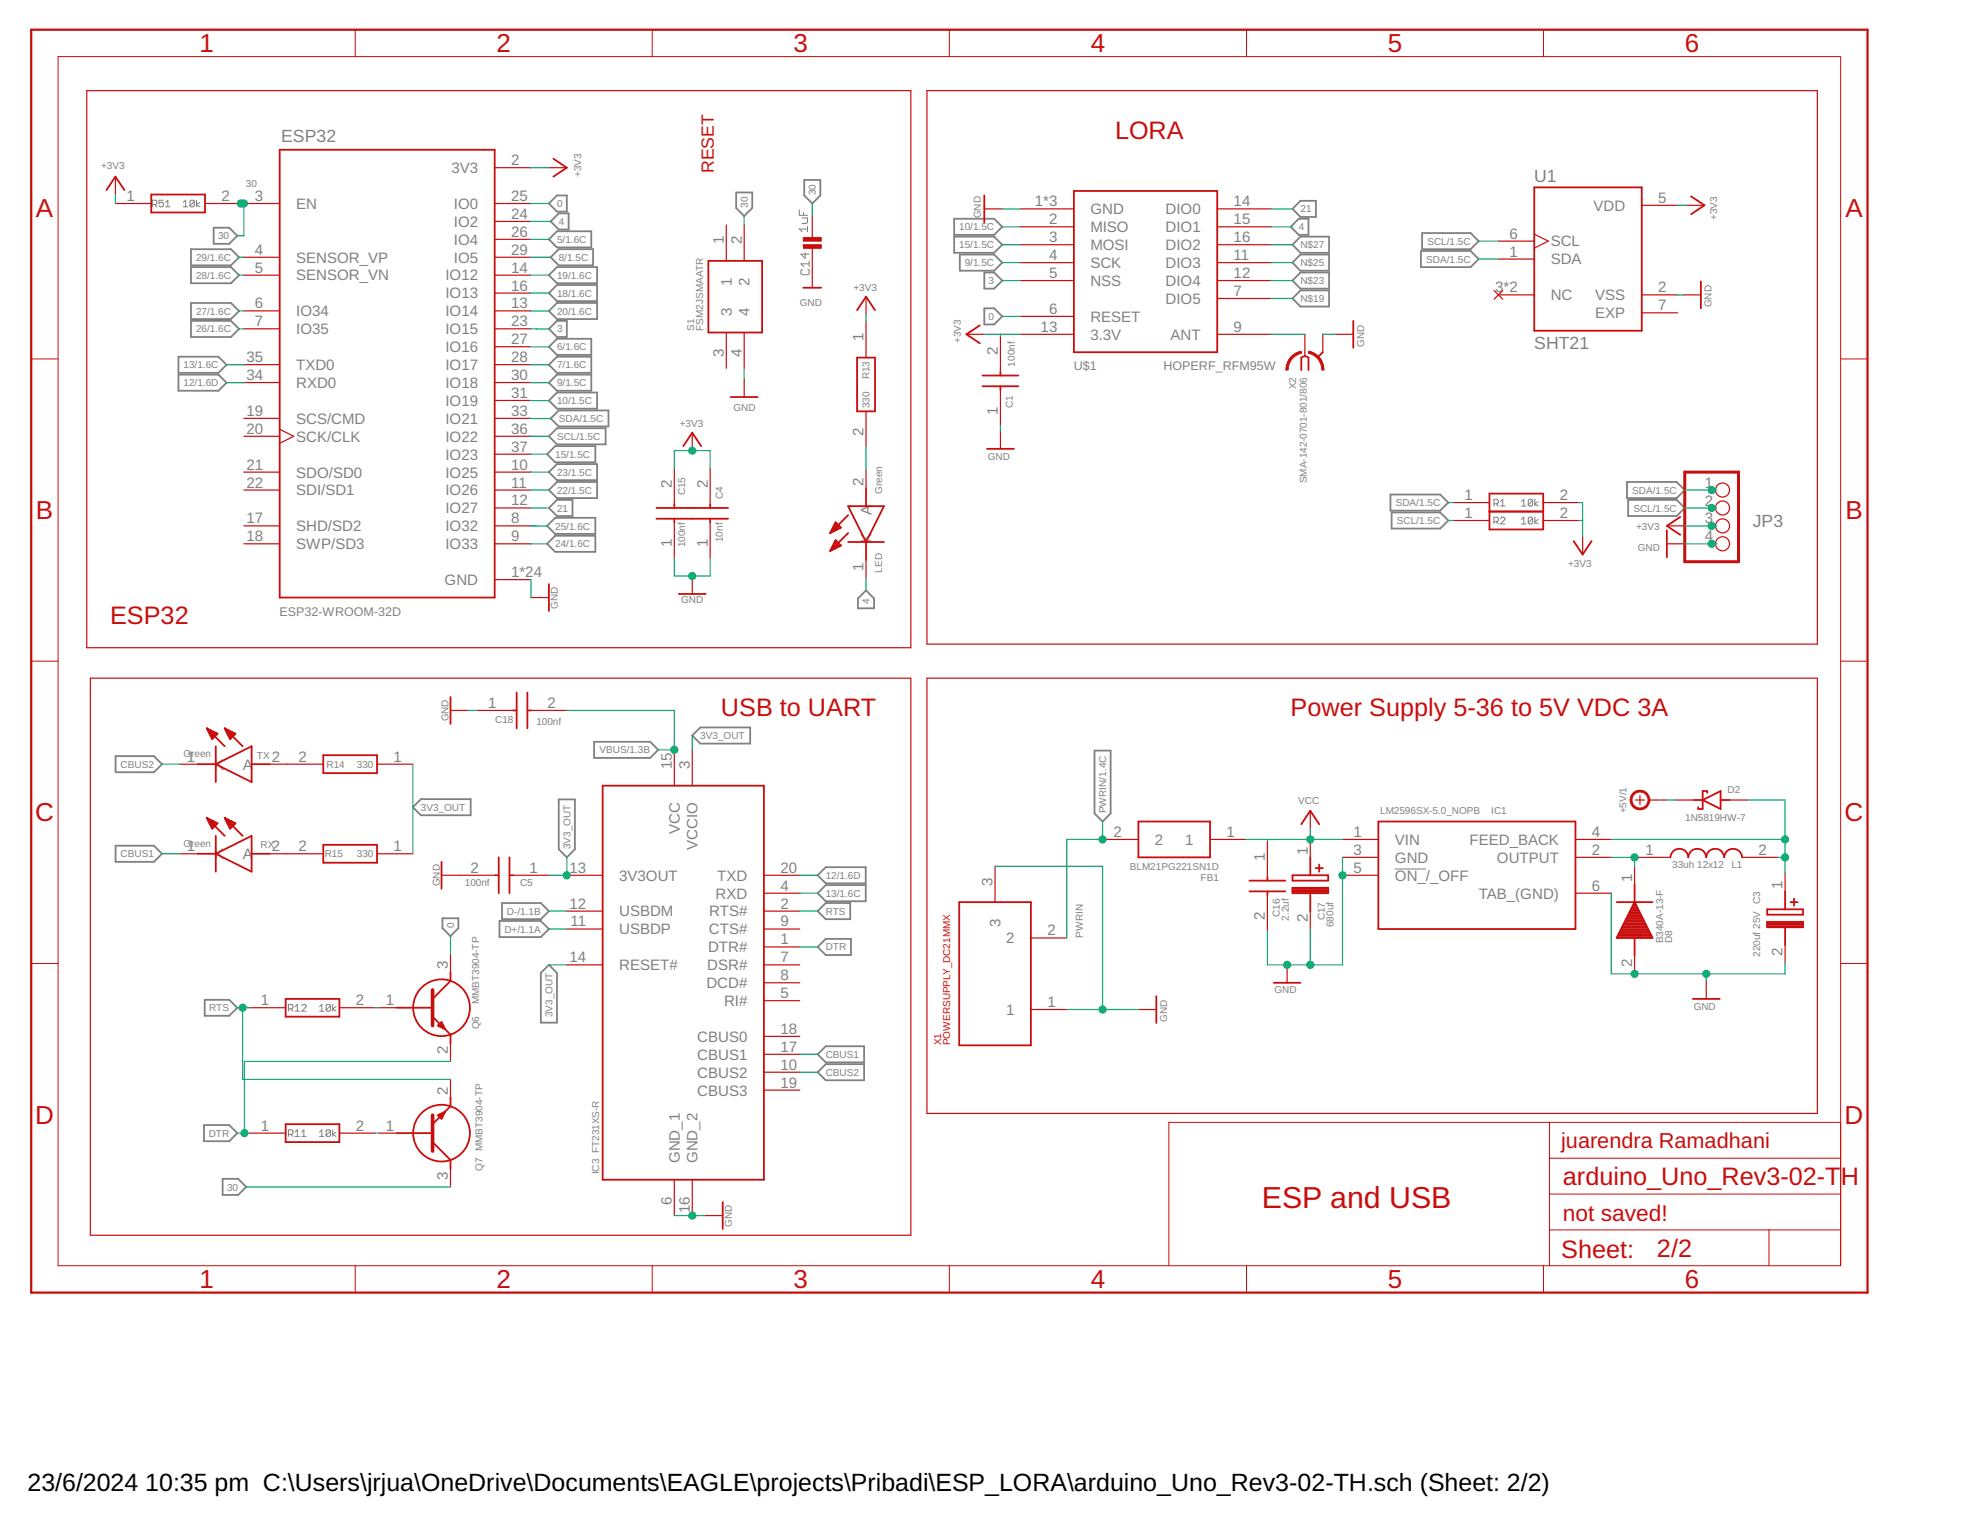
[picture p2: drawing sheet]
<svg xmlns="http://www.w3.org/2000/svg" width="279mm" height="216mm" viewBox="0 0 279 216" stroke-linecap="round" stroke-linejoin="round" font-family="sans-serif">
<g fill="none" stroke="#808080" stroke-width=".14">
<path d="M21.6 29h.5l.1-.1v-.4l-.1-.1h-.5v.9M21.9 29l.3 .3M23.2 28.4h-.7v.5l.3-.2h.2l.2 .2v.3l-.2 .1h-.3l-.2-.1M23.5 29.3h.6M23.5 28.7l.3-.3v.9M26 28.7l.3-.3v.9M26 29.3h.6M27.6 28.5v.7l-.2 .1h-.3l-.2-.1M27.6 28.5l-.2-.1h-.3l-.2 .1v.7M27.6 28.5l-.7 .7M27.9 28.4v.9M28.3 28.7l-.4 .3 .4 .3"/>
<path d="M113.3 29.7v.8h1.2M113.7 30.9h.8v.6l-.2 .2h-.6M113.7 38.2l-.2 .2v.4l.2 .1h.8l.2-.1v-.4l-.2-.2M113.9 30.1v.4M114.1 35.8v.8l-.6-.6h1.2M114.5 32.5h-1.2l.4 .4M114.5 32.1v.8M114.7 37v.8M114.7 37.4h-1.2l.4 .4M211.8 71.4h.4l.2-.2v-.2l-.2-.2h-.4v.9M211.8 74h.4l.2-.2v-.3l-.2-.2h-.4v1M212.1 71.4l.3 .3"/>
<path d="M212.1 74l.3 .3M212.7 71.7h.6M212.7 73.5l.2-.2h.3l.1 .2v.1l-.6 .7h.6M212.7 71.1l.3-.3v.9M215.7 71.1l.3-.3v.9M215.7 73.6l.3-.3v1M215.7 71.7h.6M215.7 74.3h.6M217.3 71v.6l-.2 .1h-.3l-.2-.1M217.3 71l-.2-.2h-.3l-.2 .2v.6M217.3 73.5l-.2-.2h-.3l-.2 .2v.6M217.3 73.5v.6l-.2 .2h-.3l-.2-.2"/>
<path d="M217.3 71l-.7 .6M217.3 73.5l-.7 .6M217.6 70.8v.9M217.6 73.3v1M218 71.1l-.4 .3 .4 .3M218 73.6l-.4 .4 .4 .3M40.9 143h.5l.1-.1v-.3l-.1-.2h-.5v.9M41.2 143l.3 .3M41.8 143.3h.7M41.8 142.7l.3-.3v.9M42.8 142.6l.1-.2h.3l.2 .2v.1l-.6 .6h.6M45.3 142.7l.3-.3v.9"/>
<path d="M45.3 143.3h.6M46.9 142.6l-.2-.2h-.3l-.2 .2v.6M46.9 142.6v.6l-.2 .1h-.3l-.2-.1M46.9 142.6l-.7 .6M47.2 142.4v.9M47.6 142.7l-.4 .3 .4 .3M40.9 160.8h.5l.1-.2v-.3l-.1-.1h-.5v.9M41.2 160.8l.3 .3M41.8 161.1h.7M41.8 160.5l.3-.3v.9M42.8 161.1h.6M42.8 160.5l.3-.3v.9"/>
<path d="M45.3 160.5l.3-.3v.9M45.3 161.1h.6M46.9 160.3v.7l-.2 .1h-.3l-.2-.1M46.9 160.3l-.2-.1h-.3l-.2 .1v.7M46.9 160.3l-.7 .7M47.2 160.2v.9M47.6 160.5l-.4 .3 .4 .3"/>
</g>
<path d="M197.7 123.2h4.4" fill="none" stroke="#808080" stroke-width=".15"/>
<g fill="none" stroke="#808080" stroke-width=".25">
<path d="M27.1 35.3h5.6l1.2 1.2-1.2 1.1h-5.6zM27.1 37.9h5.6l1.2 1.1-1.2 1.2h-5.6zM30.3 32.3h2.2l1.1 1.1-1.1 1.2h-2.2zM78.1 36.5l1.1-1.2h4.9v2.3h-4.9zM78.1 31.4l1.1-1.2h1.4v2.3h-1.4zM79 27.7h1.3v2.3h-1.3l-1.2-1.1zM79 32.8h4.8v2.3h-4.8l-1.2-1.2zM79 37.9h5.6v2.3h-5.6l-1.2-1.2zM104.4 27.3h2.2v2.2l-1.1 1.1-1.1-1.1zM114 25.5h2.3v2.2l-1.2 1.2-1.1-1.2zM135.3 33.5h5.6l1.2 1.2-1.2 1.1h-5.6zM135.3 31h5.6l1.2 1.2-1.2 1.1h-5.6z"/>
<path d="M136.1 36.1h4.8l1.2 1.1-1.2 1.2h-4.8zM139.5 38.6h1.4l1.2 1.2-1.2 1.1h-1.4zM183 32.2l1.1-1.2h1.4v2.3h-1.4zM184.3 28.5h2.2v2.3h-2.2l-1.1-1.2zM184.3 33.5h4.1v2.3h-4.1l-1.1-1.1zM184.3 36.1h4.1v2.3h-4.1l-1.1-1.2zM184.3 38.6h4.1v2.3h-4.1l-1.1-1.1zM201.4 35.6h7.1l1.1 1.1-1.1 1.2h-7.1zM201.6 33h6.9l1.1 1.2-1.1 1.1h-6.9zM25.3 53.1h5.7l1.1 1.2-1.1 1.1h-5.7zM25.3 50.6h5.7l1.1 1.1-1.1 1.2h-5.7zM27.1 42.9h5.6l1.2 1.2-1.2 1.1h-5.6z"/>
<path d="M27.1 45.5h5.6l1.2 1.1-1.2 1.2h-5.6zM77.8 51.7l1.2-1.1h4.8v2.3h-4.8zM77.8 54.3l1.2-1.2h4.8v2.3h-4.8zM77.8 56.8l1.2-1.2h5.6v2.3h-5.6zM78.1 59.3l1.1-1.1h7.1v2.3h-7.1zM79 45.5h1.3v2.3h-1.3l-1.2-1.2zM79 48h4.8v2.3h-4.8l-1.2-1.1zM79 42.9h5.6v2.3h-5.6l-1.2-1.1zM79 40.4h5.6v2.3h-5.6l-1.2-1.1zM139.5 43.7h1.4l1.2 1.2-1.2 1.1h-1.4zM184.3 41.2h4.1v2.3h-4.1l-1.1-1.2zM77.6 74.5l1.1-1.1h5.7v2.3h-5.7z"/>
<path d="M77.6 64.4l1.1-1.2h5.7v2.3h-5.7zM77.6 77.1l1.1-1.2h5.7v2.3h-5.7zM77.8 66.9l1.2-1.1h5.6v2.3h-5.6zM77.8 69.5l1.2-1.2h5.6v2.3h-5.6zM77.8 72l1.2-1.1h2.2v2.3h-2.2zM79 60.7h6.9v2.3h-6.9l-1.2-1.2zM197.1 70.1h7.1l1.1 1.1-1.1 1.2h-7.1zM197.3 72.6h6.9l1.1 1.2-1.1 1.1h-6.9zM230.6 68.3h7.1l1.1 1.2-1.1 1.1h-7.1zM230.8 70.9h6.9l1.1 1.1-1.1 1.2h-6.9zM122.8 83.7l1.1 1.1v1.4h-2.3v-1.4zM16.4 119.9h5.4l1.2 1.1-1.2 1.2h-5.4z"/>
<path d="M16.4 107.2h5.4l1.2 1.1-1.2 1.2h-5.4zM58.5 114.4l1.2-1.1h7v2.3h-7zM79.2 113.3h2.3v7.1l-1.2 1.1-1.1-1.1zM84.2 105.2h8l1.1 1.1-1.1 1.1h-8zM98.1 104.3l1.2-1.2h7v2.3h-7zM155.2 106.4h2.2v8.9l-1.1 1.2-1.1-1.2zM62.7 130.2h2.3v1.4l-1.1 1.1-1.2-1.1zM70.8 130.6h5.9l1.1 1.1-1.1 1.1h-5.9zM71.2 128h5.5l1.1 1.2-1.1 1.1h-5.5zM77.8 136.8l1.2 1.1v7.1h-2.3v-7.1zM115.9 129.2l1.2-1.2h3.4v2.3h-3.4zM115.9 134.2l1.2-1.1h3.5v2.3h-3.5z"/>
<path d="M117.1 122.9h5.6v2.3h-5.6l-1.2-1.1zM117.1 125.5h5.6v2.3h-5.6l-1.2-1.2zM28.9 159.5h3.6l1.1 1.1-1.1 1.2h-3.6zM29 141.7h3.5l1.1 1.2-1.1 1.1h-3.5zM115.9 149.5l1.2-1.2h5.4v2.3h-5.4zM115.9 152l1.2-1.1h5.4v2.2h-5.4zM31.6 167.1h2.2l1.1 1.2-1.1 1.1h-2.2z"/>
</g>
<g fill="none" stroke="#c90d0c" stroke-width=".17">
<path d="M12.3 12.8h116.8v79h-116.8zM131.4 12.8h126.2v78.5h-126.2zM16.4 28.9h5M16.4 25v2.6M29.1 28.9h5M34.6 28.9h5M34.6 36.5h5M34.6 39h5M70.1 28.9h5.1M70.1 23.8h5.1M70.1 36.5h5.1M70.1 39h5.1"/>
<path d="M70.1 31.4h5.1M70.1 33.9h5.1M77.8 23.8h2.5M103 31.9v5.1M105.5 31.9v5.1M115.1 30.6v3.3M115.1 34.9v5.9M139.5 29.6h2.6M144.6 29.6h7.6M144.6 32.2h7.6M144.6 34.7h7.6M144.6 37.2h7.6"/>
<path d="M144.6 39.8h7.6M172.6 29.6h7.6M172.6 32.2h7.6M172.6 34.7h7.6M172.6 37.2h7.6M172.6 39.8h7.6M212.4 36.7h5.1M212.4 34.2h5.1M217.5 33.2l2 1-2 1M232.7 29.1h5.1M239.1 29.1h2.5M34.6 44.1h5"/>
<path d="M34.6 46.6h5M34.6 51.7h5M34.6 54.2h5M34.6 59.3h5M70.1 44.1h5.1M70.1 46.6h5.1M70.1 41.6h5.1M70.1 49.1h5.1M70.1 51.7h5.1M70.1 54.2h5.1M70.1 56.8h5.1M70.1 59.3h5.1"/>
<path d="M103 47.1v5.1M105.5 47.1v5.1M105.5 53.7v2.6M122.8 42.1v2.5M122.8 45.6v5.1M122.8 58.3v5.1M137 47.4h2.5M141.8 47.6v5.1M141.8 55.3v5M144.6 44.9h7.6M144.6 47.4h7.6M172.6 42.3h7.6"/>
<path d="M172.6 47.4h7.6M185 47.4v3M187.5 47.4v2.5M189.3 47.4h2.5M211.8 41.2l1.2 1.2M212.4 41.8h5.1M213 41.2l-1.2 1.2M232.7 41.8h5.1M232.7 44.3h5.1M238.6 41.8h2.5M34.6 77.1h5M34.6 74.5h5"/>
<path d="M34.6 66.9h5M34.6 69.5h5M34.6 61.8h5M39.6 60.9l2 .9-2 1M70.1 77.1h5.1M70.1 74.5h5.1M70.1 66.9h5.1M70.1 69.5h5.1M70.1 72h5.1M70.1 61.8h5.1M70.1 64.4h5.1M95.6 66.4v5.1"/>
<path d="M95.6 74v5.1M98.1 61.3v2.6M100.7 66.4v5.1M100.7 74v5.1M122.8 66.7v2.5M122.8 79.4v2.5M141.8 61.1v2.5M206.1 71.2h5M206.1 73.8h5M218.8 71.2h5M218.8 73.8h5M224.3 76.1v2.5"/>
<path d="M236.3 77.1h2.5M236.3 74.5h2.5M242.6 77.1h.6M242.6 74.5h.6M242.6 69.5h.6M242.6 72h.6M12.8 96.1h116.3v79h-116.3zM70.1 82.2h5.1M75.3 84.7h2.5M98.1 81.7v2.5M131.4 96.1h126.2v61.7h-126.2zM25.5 108.3h2.5"/>
<path d="M38.2 108.3h7.6M53.4 108.3h5.1M63.9 100.7h2.5M67.6 100.7h5.1M75.3 100.7h5M95.6 106.3v5.1M98.1 106.3v5.1M156.3 119h5.1M171.5 119h5.1M179.7 119.3v5M185.7 114.9v2.6M185.7 119v2.5"/>
<path d="M190.3 119h5.1M223.3 119h5.1M231.8 113.4h1.3M232.5 112.8v1.2M233.7 113.4h2.6M237.6 113.4h2.5M245.2 113.4h2.5M25.5 121h2.5M38.2 121h7.6M53.4 121h5.1M62.6 124.1h7.6M63.9 135.3v2.5"/>
<path d="M72.7 124.1h5.1M80.3 129.2h5.1M80.3 136.8h5.1M80.3 131.7h5.1M80.3 124.1h5.1M108.3 134.2h5.1M108.3 129.2h5.1M108.3 126.6h5.1M108.3 136.8h5.1M108.3 139.3h5.1M108.3 131.7h5.1M108.3 124.1h5.1"/>
<path d="M141.1 122.8v5.1M146.1 133h5.1M179.7 126.9v5.1M182.5 136.8v2.5M185.7 129.2v2.5M190.3 124.1h5.1M190.3 121.5h5.1M223.3 126.6h5.1M223.3 121.5h5.1M231.7 121.5h5.1M231.7 122.8v2.5M231.7 135.5v2.5"/>
<path d="M241.9 139.1v2.5M247 121.5h5M253 123.8v2.6M253 134v2.5M35.4 142.9h5.1M48.1 142.9h5.1M53.7 142.9h2.5M63.9 147.9v2.6M63.9 153v2.6M108.3 141.9h5.1M108.3 152h5.1M108.3 149.5h5.1"/>
<path d="M108.3 146.9h5.1M108.3 154.5h5.1M146.1 143.1h5.1M161.4 143.1h2.5M35.4 160.6h5.1M48.1 160.6h5.1M53.7 160.6h2.5M63.9 165.7v2.6M95.6 167.2v5.1M98.1 167.2v5.1M99.9 172.3h2.5"/>
<circle cx="244.2" cy="72" r=".99"/>
<circle cx="244.2" cy="69.5" r=".99"/>
<circle cx="244.2" cy="74.5" r=".99"/>
<circle cx="244.2" cy="77.1" r=".99"/>
</g>
<g fill="none" stroke="#c90d0c" stroke-width=".25">
<path d="M15.1 26.9l1.3-1.9 1.2 1.9M21.4 27.6h7.7v2.5h-7.7zM39.6 21.2h30.5v63.5h-30.5zM78.4 22.5l1.9 1.3-1.9 1.2M100.4 37h7.6v10.1h-7.6zM139.5 27.7v3.8M152.2 27.1h20.4v22.8h-20.4zM217.5 26.6h15.2v20.3h-15.2zM239.7 27.8l1.9 1.3-1.9 1.3M241.1 39.9v3.8M103.6 56.3h3.8M113.9 40.8h2.5"/>
<path d="M121.5 50.7h2.5v7.6h-2.5zM121.5 44l1.3-1.9 1.2 1.9M138.9 46.1l-1.9 1.3 1.9 1.3M139.3 54.8h5.1M139.3 53.2h5.1M141.8 52.7v.5M141.8 54.8v.5M184.5 52.5v-1.8l.5-.3 .5 .3v1.8M187.5 49.9l-.7 .8M191.8 45.5v3.8M93 73.5h10.2M93 72h10.2"/>
<path d="M95.6 71.5v.5M95.6 73.5v.5M96.9 63.2l1.2-1.9 1.3 1.9M100.7 71.5v.5M100.7 73.5v.5M117.7 75.5h.1M117.8 78h.1M117.8 75.3h.4M117.9 77.8h.5M117.9 75.1h.7M118 77.5h.8M118 74.9h1.1"/>
<path d="M118.1 77.3h1.1M118.2 74.7h.9M118.2 77.1h.8M118.3 74.4h.5M118.3 76.9h.4M118.4 74.2h.2M118.4 76.6h.1M118.4 76.6l.8 .7-1.5 .8zM118.4 74l.8 .8-1.5 .8zM120.2 71.8h5.1l-2.5 5zM120.2 76.8h5.1M120.2 75.6l-2.5 2.5"/>
<path d="M120.2 73l-2.5 2.6M122.8 69.2v2.6M122.8 76.8v2.6M139.9 63.6h3.8M211.1 70h7.7v5.1h-7.7zM211.1 72.5h7.7M223.1 76.7l1.2 1.9 1.3-1.9M236.3 75.2v3.8M238.2 73.3l-1.9 1.2 1.9 1.3M63.9 98.8v3.8M73.2 98.2v5.1M74.8 98.2v5.1"/>
<path d="M77.8 82.8v3.8M96.2 84.2h3.8M28 108.3h2.6M29.3 103.3l2.6 2.5M29.3 103.3l1.5 .7-.7 .8zM29.3 116l2.6 2.5M29.3 116l1.5 .7-.7 .8zM29.3 103.3h.1M29.3 116h.1M29.4 116.2h.4M29.5 103.5h.4M29.5 116.4h.8"/>
<path d="M29.6 103.8h.7M29.7 116.6h1M29.7 104h1.1M29.8 104.2h.8M29.8 116.9h.9M29.9 117.1h.6M29.9 104.4h.5M30 117.3h.2M30 104.6h.2M30.6 108.3l5.1-2.5v5.1zM30.6 105.8v5.1M30.6 118.5v5.1"/>
<path d="M31.9 103.3l2.5 2.5M31.9 103.3l1.5 .7-.8 .8zM31.9 116l2.5 2.5M31.9 116l1.5 .7-.8 .8zM31.9 103.3h.1M31.9 116h.1M32 116.2h.4M32 103.5h.4M32.1 116.4h.7M32.1 103.8h.8M32.2 116.6h1.1M32.2 104h1.1"/>
<path d="M32.3 104.2h.9M32.3 116.9h.9M32.4 117.1h.6M32.4 104.4h.6M32.5 117.3h.3M32.6 104.6h.1M35.7 108.3h2.5M45.8 107.1h7.6v2.5h-7.6zM45.8 119.8h7.6v2.5h-7.6zM72.7 100.7h.5M74.8 100.7h.5M85.4 111.4h22.9v55.8h-22.9z"/>
<path d="M161.4 116.5h10.1v5h-10.1zM184.5 116.8l1.2-1.9 1.3 1.9M195.4 116.5h27.9v15.2h-27.9zM240.1 113.4h1.3M241.4 113.4l2.5-1.3v2.6zM242 112.4v-.3h-.6v2.6h-.7v-.3M243.9 113.4h1.3M28 121h2.6M30.6 121l5.1-2.5v5.1zM35.7 121h2.5M62.6 122.2v3.8M63.9 137.8v1.3l-2.6 2.5"/>
<path d="M70.2 124.1h.5M70.7 121.5v5.1M72.2 121.5v5.1M72.2 124.1h.5M136 127.9h10.1v20.3h-10.1zM177.1 124.8h5.1M177.1 126.4h5.1M179.7 124.3v.5M179.7 126.4v.5M180.6 139.3h3.7M183.2 124.1h5.1v.7h-5.1zM183.2 125.9h5.1v.7h-5.1z"/>
<path d="M183.2 126.4h5.1M183.2 126.2h5.1M183.2 126h5.1M185.7 121.5v2.6M185.7 126.6v2.6M186.5 123.1h1M187 122.6v1M229.2 127.9h5.1M229.2 132.9h5M229.3 132.7h4.8M229.4 132.4h4.6M229.6 132.2h4.3"/>
<path d="M229.7 132h4.1M229.8 131.8h3.9M229.9 131.5h3.6M230 131.3h3.4M230.1 131.1h3.2M230.2 130.9h3M230.3 130.6h2.8M230.4 130.4h2.6M230.5 130.2h2.4M230.7 130h2.1M230.8 129.8h1.8M230.9 129.5h1.6"/>
<path d="M231 129.3h1.4M231.1 129.1h1.2M231.2 128.9h1M231.3 128.7h.8M231.4 128.4h.6M231.6 128.2h.3M231.7 128h.1M231.7 125.3v2.6M231.7 133v2.5M231.7 127.9l2.6 5.1h-5.1zM236.8 121.5a1.27 1.27 0 0 1 1.3-1.2 1.27 1.27 0 0 1 1.2 1.2 1.27 1.27 0 0 1 1.3-1.2 1.27 1.27 0 0 1 1.3 1.2 1.27 1.27 0 0 1 1.2-1.2 1.27 1.27 0 0 1 1.3 1.2 1.27 1.27 0 0 1 1.3-1.2 1.27 1.27 0 0 1 1.3 1.2M250.5 128.9h5.1v.8h-5.1z"/>
<path d="M250.5 130.7h5.1v.7h-5.1zM250.5 131.3h5.1M250.5 131.1h5.1M250.5 130.9h5.1M253 126.4v2.5M253 131.4v2.6M253.8 127.9h1M254.3 127.4v1M40.5 159.4h7.6v2.5h-7.6zM40.5 141.6h7.6v2.5h-7.6zM56.2 142.9h5.1M61.3 144.1l2.6 2.6v1.2"/>
<path d="M62.1 158.1l1-.5-.5 1zM62.2 145.3h.6M62.2 158.2h.6M62.3 158h.6M62.3 145.5h.6M62.4 145.1h.3M62.4 158.4h.3M62.6 144.9l.5 1-1-.5zM62.8 157.8h.2M62.8 145.8h.2M63.9 155.6v1.2l-2.6 2.6M163.9 141.2v3.8"/>
<path d="M240 141.6h3.8M56.2 160.6h5.1M61.3 161.9l2.6 2.5v1.3M102.4 170.4v3.8"/>
<circle cx="62.6" cy="142.9" r="4"/>
<circle cx="62.6" cy="160.6" r="4"/>
</g>
<g fill="#c90d0c" stroke="#c90d0c" stroke-width=".14">
<path d="M113.9 34.7h2.5v.5h-2.5z"/>
<path d="M113.9 33.7h2.5v.5h-2.5z"/>
</g>
<path d="M61.3 140.3v5.1M61.3 158.1v5.1" fill="none" stroke="#c90d0c" stroke-width=".51"/>
<g fill="none" stroke="#c90d0c" stroke-width=".14">
<path d="M8.2 8h252.7v171.4h-252.7zM50.4 4.2v3.8M92.5 4.2v3.8M134.6 4.2v3.8M176.7 4.2v3.8M218.8 4.2v3.8M4.4 50.9h3.8M260.9 50.9h3.8M4.4 93.7h3.8M260.9 93.7h3.8M4.4 136.6h3.8M260.9 136.6h3.8"/>
<path d="M219.6 159.1v20.3M260.9 159.1h-95.2v20.3M50.4 179.4v3.8M92.5 179.4v3.8M134.6 179.4v3.8M176.7 179.4v3.8M218.8 179.4v3.8M219.6 174.3h41.3M219.6 169.3h41.3M219.6 164.2h41.3M250.8 174.3v5.1"/>
</g>
<path d="M4.4 4.2h260.3v179h-260.3z" fill="none" stroke="#c90d0c" stroke-width=".32"/>
<g fill="#c90d0c" stroke="#c90d0c" stroke-width=".14">
<path d="M231.5 112.5a1.39 1.39 0 0 1 2.2 .2 1.39 1.39 0 0 1-.9 2.1 1.39 1.39 0 0 1-1.7-1.4h.2a1.15 1.15 0 0 1 1.6-1.1 1.15 1.15 0 0 1 .3 1.9 1.15 1.15 0 0 1-1.8-.5l-.1-.3h-.2l.1-.7z" fill-rule="evenodd"/>
<path d="M183 50.5a2.61 2.61 0 0 1 1.4-.7l.1 .3a2.35 2.35 0 0 0-1.9 2.4h-.3a2.57 2.57 0 0 1 .7-2z" fill-rule="evenodd"/>
<path d="M185.5 49.8a2.64 2.64 0 0 1 2.2 2.7h-.3a2.35 2.35 0 0 0-1.9-2.4z" fill-rule="evenodd"/>
</g>
<path d="M238.8 66.9h7.6v12.7h-7.6z" fill="none" stroke="#c90d0c" stroke-width=".42"/>
<g fill="none" stroke="#0dab76" stroke-width=".17">
<path d="M16.4 27.6v1.3M33.9 36.5h.7M34.6 39h-.7M34.6 28.9v4.5h-1M34.6 28.9h-.4M77.8 28.9h-2.6M77.8 39h-2.6M77.8 33.9l-2.6 .1M77.8 23.8h-2.6M78.1 36.5h-2.9M78.1 31.4h-2.9M78.1 31.4h.1"/>
<path d="M105.5 30.6v1.3M115.1 28.9v1.7M142.1 29.6h2.5M142.1 34.7h2.5M142.1 37.2h2.5M142.1 39.8h2.5M142.1 32.2h2.5M180.2 29.6h3M180.2 34.7h3M180.2 37.2h3M180.2 39.8h3M180.2 32.2h3"/>
<path d="M209.6 36.7h2.8M209.6 34.2h2.8M237.8 29.1h1.3M32.1 54.3h2.5M32.1 51.7h2.5M33.9 44.1h.7M33.9 44.1h.1M34.6 46.6h-.7M34.6 51.7h.1M34.6 54.2v.1M75.2 49.2h2.6M75.2 44.1h.1"/>
<path d="M75.2 46.6h2.6M75.2 49.1v.1M75.2 51.7h.1M75.2 54.2l2.6 .1M75.2 56.8h.1M75.2 59.3h.1M75.2 44.1h2.6M75.2 56.8h2.6M75.2 51.7h2.6M75.2 59.3h2.9M77.8 41.6h-2.6M105.5 52.2v1.5"/>
<path d="M122.8 44.6v1M139.5 47.4h5.1M141.8 47.4v.2M142.1 44.9h2.5M180.2 47.4h4.8M180.2 42.3h3M187.5 47.4h1.8M237.8 41.8h.8M75.2 74.6h2.4M77.6 77.1h-2.4M77.6 72h-2.4M77.6 64.4h-2.4"/>
<path d="M77.8 66.9l-2.6 .1M77.8 66.9v.1M77.8 69.5h-2.6M77.8 61.8l-2.6 .1M95.6 66.4v-2.5h5.1v2.5M95.6 79.1v2.6h5.1v-2.6M122.8 63.4v3.3M141.8 60.3v.8M205.3 73.8h.8M205.3 71.2h.8M223.8 71.2h.5v4.9M223.8 73.8h.5"/>
<path d="M238.8 77.1h4.6M238.8 74.5h4.6M238.8 69.5h4.6M238.8 72h4.6M75.3 82.2v2.5M122.8 81.9v1.8M23 108.3h2.5M58.5 108.3v12.7M66.4 100.7h1.2M80.3 100.7h15.3v5.6h-2.3M98.1 104.3v2M156.3 116.5v2.5h-5.1v14"/>
<path d="M176.6 119h13.7M179.7 119v.3M185.7 117.5v1.5M228.4 119h24.6M236.3 113.4h1.3M247.7 113.4h5.3v10.4M23 121h2.5M63.9 132.7v2.6M77.8 136.8h2.5M77.8 129.2h2.5M77.8 131.7h2.5M80.3 121.5v2.6h-2.5"/>
<path d="M113.4 129.2h2.5M113.4 134.2h2.5M113.4 124.1h2.5M113.4 126.6h2.5M141.1 122.8h15.2v20.3M185.7 131.7v5.1M190.3 121.5v15.3h-10.6v-4.8M228.4 126.6v11.4h24.6v-1.5M228.4 121.5h3.3v1.3M241.9 138v1.1M252 121.5h1M33.6 142.9h1.8"/>
<path d="M34.4 142.9v10.1h29.5M53.2 142.9h.5M63.9 150.5h-29.3v10.1h.8M113.4 149.5h2.5M113.4 152h2.5M151.2 143.1h10.2M34.9 168.3h29M53.2 160.6h.5M95.6 172.3h4.3"/>
</g>
<g fill="#0dab76" stroke="#0dab76" stroke-width=".14">
<circle cx="98.1" cy="81.7" r=".51"/>
<circle cx="98.1" cy="172.3" r=".51"/>
<circle cx="182.5" cy="136.8" r=".51"/>
<circle cx="190.3" cy="124.1" r=".51"/>
<circle cx="185.7" cy="136.8" r=".51"/>
<circle cx="231.7" cy="138" r=".51"/>
<circle cx="241.9" cy="138" r=".51"/>
<circle cx="156.3" cy="143.1" r=".51"/>
<circle cx="242.6" cy="77.1" r=".51"/>
<circle cx="95.6" cy="106.3" r=".51"/>
<circle cx="34.4" cy="142.9" r=".51"/>
<circle cx="34.6" cy="160.6" r=".51"/>
<circle cx="80.3" cy="124.1" r=".51"/>
<circle cx="34.1" cy="28.9" r=".51"/>
<circle cx="34.6" cy="28.9" r=".51"/>
<circle cx="98.1" cy="63.9" r=".51"/>
<circle cx="231.7" cy="121.5" r=".51"/>
<circle cx="156.3" cy="119" r=".51"/>
<circle cx="185.7" cy="119" r=".51"/>
<circle cx="253" cy="121.5" r=".51"/>
<circle cx="253" cy="119" r=".51"/>
<circle cx="242.6" cy="69.5" r=".51"/>
<circle cx="242.6" cy="72" r=".51"/>
<circle cx="242.6" cy="74.5" r=".51"/>
</g>
<path d="M33.6 160.6h1" fill="none" stroke="#0dab76" stroke-width=".14"/>
<text font-size="4.3" fill="#c90d0c" x="178.9" y="171.3">ESP and USB</text>
<g font-size="3.7" fill="#c90d0c">
<text x="28.3" y="7.4">1</text>
<text x="70.4" y="7.4">2</text>
<text x="112.5" y="7.4">3</text>
<text x="154.6" y="7.4">4</text>
<text x="196.7" y="7.4">5</text>
<text x="238.8" y="7.4">6</text>
<text x="5.1" y="30.7">A</text>
<text x="261.6" y="30.7">A</text>
<text x="5.1" y="73.6">B</text>
<text x="261.6" y="73.6">B</text>
<text x="5" y="116.4">C</text>
<text x="261.5" y="116.4">C</text>
<text x="5" y="159.3">D</text>
<text x="261.5" y="159.3">D</text>
<text x="28.3" y="182.6">1</text>
<text x="70.4" y="182.6">2</text>
<text x="112.5" y="182.6">3</text>
<text x="154.6" y="182.6">4</text>
<text x="196.7" y="182.6">5</text>
<text x="238.8" y="182.6">6</text>
</g>
<g font-size="3.6" fill="#c90d0c">
<text x="158.1" y="19.7">LORA</text>
<text x="15.6" y="88.5">ESP32</text>
<text x="102.2" y="101.5">USB to UART</text>
<text x="183" y="101.5">Power Supply 5-36 to 5V VDC 3A</text>
<text x="221.6" y="168">arduino_Uno_Rev3-02-T</text>
<text x="260.9" y="168">H</text>
<text x="221.3" y="178.3">Sheet:</text>
<text x="234.9" y="178.2">2/2</text>
</g>
<g font-size="3.5">
<text x="3.9" y="211.4">23/6/2024</text>
<text x="20.6" y="211.4">10:35 pm C:\Users\jrjua\OneDrive\Documents\EAGLE\projects\Pribadi\ESP_LORA\arduino_Uno_Rev3-02-TH.sch (Sheet: 2/2)</text>
</g>
<text font-size="3.2" fill="#c90d0c" x="221.6" y="173.1">not saved!</text>
<text font-size="3.1" fill="#c90d0c" x="221.3" y="162.7">juarendra Ramadhani</text>
<g font-size="2.5" fill="#808080">
<text x="39.8" y="20.1">ESP32</text>
<text x="217.5" y="25.8">U1</text>
<text x="217.5" y="49.4">SHT21</text>
<text x="248.5" y="74.7">JP3</text>
</g>
<text font-size="2.5" fill="#c90d0c" x="101.2" y="24.5" transform="rotate(-90 101.2 24.5)">RESET</text>
<g font-size="2.1" fill="#808080">
<text x="72.5" y="23.4">2</text>
<text x="17.9" y="28.5">1</text>
<text x="31.4" y="28.5">2</text>
<text x="36.1" y="28.5">3</text>
<text x="42" y="29.6">EN</text>
<text x="64" y="24.5">3V3</text>
<text x="64.3" y="29.6">IO0</text>
<text x="72.5" y="28.5">25</text>
<text x="146.7" y="29.3">1*3</text>
<text x="174.9" y="29.3">14</text>
<text x="225.9" y="29.9">VDD</text>
<text x="235.1" y="28.7">5</text>
<text x="64.3" y="32.1">IO2</text>
<text x="64.3" y="34.7">IO4</text>
<text x="72.5" y="31">24</text>
<text x="72.5" y="33.6">26</text>
<text x="102.6" y="34.6" transform="rotate(-90 102.6 34.6)">1</text>
<text x="105.1" y="34.6" transform="rotate(-90 105.1 34.6)">2</text>
<text x="148.7" y="31.8">2</text>
<text x="148.7" y="34.3">3</text>
<text x="154.6" y="30.4">GND</text>
<text x="154.6" y="32.9">MISO</text>
<text x="154.6" y="35.4">MOSI</text>
<text x="165.2" y="30.4">DIO0</text>
<text x="165.2" y="32.9">DIO1</text>
<text x="165.2" y="35.5">DIO2</text>
<text x="174.9" y="31.8">15</text>
<text x="174.9" y="34.3">16</text>
<text x="214" y="33.8">6</text>
<text x="219.8" y="34.9">SCL</text>
<text x="36.1" y="36.1">4</text>
<text x="36.1" y="38.6">5</text>
<text x="42" y="37.2">SENSOR_VP</text>
<text x="42" y="39.8">SENSOR_VN</text>
<text x="63.1" y="39.8">IO12</text>
<text x="64.3" y="37.2">IO5</text>
<text x="72.5" y="38.6">14</text>
<text x="72.5" y="41.2">16</text>
<text x="72.5" y="36.1">29</text>
<text x="103.7" y="40.5" transform="rotate(-90 103.7 40.5)">1</text>
<text x="106.3" y="40.5" transform="rotate(-90 106.3 40.5)">2</text>
<text x="148.7" y="36.9">4</text>
<text x="148.7" y="39.4">5</text>
<text x="154.6" y="38">SCK</text>
<text x="154.6" y="40.5">NSS</text>
<text x="165.2" y="38">DIO3</text>
<text x="165.2" y="40.5">DIO4</text>
<text x="174.9" y="42">7</text>
<text x="174.9" y="36.9">11</text>
<text x="174.9" y="39.4">12</text>
<text x="212" y="41.4">3*2</text>
<text x="214" y="36.4">1</text>
<text x="219.8" y="37.5">SDA</text>
<text x="235.1" y="41.4">2</text>
<text x="36.1" y="43.7">6</text>
<text x="36.1" y="46.3">7</text>
<text x="42" y="44.8">IO34</text>
<text x="42" y="47.4">IO35</text>
<text x="63.1" y="44.8">IO14</text>
<text x="63.1" y="42.3">IO13</text>
<text x="63.1" y="47.4">IO15</text>
<text x="72.5" y="43.7">13</text>
<text x="72.5" y="46.3">23</text>
<text x="103.7" y="44.8" transform="rotate(-90 103.7 44.8)">3</text>
<text x="106.3" y="44.8" transform="rotate(-90 106.3 44.8)">4</text>
<text x="147.5" y="47">13</text>
<text x="148.7" y="44.5">6</text>
<text x="154.6" y="45.6">RESET</text>
<text x="165.2" y="43.1">DIO5</text>
<text x="174.9" y="47">9</text>
<text x="219.8" y="42.6">NC</text>
<text x="226.1" y="42.6">VSS</text>
<text x="226.1" y="45.1">EXP</text>
<text x="235.1" y="44">7</text>
<text x="34.9" y="53.9">34</text>
<text x="34.9" y="51.3">35</text>
<text x="42" y="52.5">TXD0</text>
<text x="63.1" y="49.9">IO16</text>
<text x="63.1" y="52.5">IO17</text>
<text x="72.5" y="48.8">27</text>
<text x="72.5" y="51.3">28</text>
<text x="72.5" y="53.9">30</text>
<text x="102.6" y="50.7" transform="rotate(-90 102.6 50.7)">3</text>
<text x="105.1" y="50.7" transform="rotate(-90 105.1 50.7)">4</text>
<text x="122.4" y="48.3" transform="rotate(-90 122.4 48.3)">1</text>
<text x="141.5" y="50.4" transform="rotate(-90 141.5 50.4)">2</text>
<text x="154.6" y="48.1">3.3V</text>
<text x="165.9" y="48.1">ANT</text>
<text x="34.9" y="59">19</text>
<text x="42" y="55">RXD0</text>
<text x="63.1" y="55">IO18</text>
<text x="63.1" y="57.5">IO19</text>
<text x="72.5" y="56.4">31</text>
<text x="72.5" y="59">33</text>
<text x="141.5" y="58.8" transform="rotate(-90 141.5 58.8)">1</text>
<text x="34.9" y="61.5">20</text>
<text x="42" y="60.1">SCS/CMD</text>
<text x="42" y="62.6">SCK/CLK</text>
<text x="63.1" y="60.1">IO21</text>
<text x="63.1" y="62.6">IO22</text>
<text x="63.1" y="65.2">IO23</text>
<text x="72.5" y="61.5">36</text>
<text x="72.5" y="64">37</text>
<text x="122.4" y="61.8" transform="rotate(-90 122.4 61.8)">2</text>
<text x="34.9" y="66.6">21</text>
<text x="34.9" y="69.1">22</text>
<text x="42" y="67.7">SDO/SD0</text>
<text x="42" y="70.2">SDI/SD1</text>
<text x="63.1" y="67.7">IO25</text>
<text x="63.1" y="70.2">IO26</text>
<text x="72.5" y="66.6">10</text>
<text x="72.5" y="69.1">11</text>
<text x="72.5" y="71.7">12</text>
<text x="95.2" y="69.2" transform="rotate(-90 95.2 69.2)">2</text>
<text x="100.3" y="69.2" transform="rotate(-90 100.3 69.2)">2</text>
<text x="122.4" y="68.9" transform="rotate(-90 122.4 68.9)">2</text>
<text x="207.6" y="70.9">1</text>
<text x="221.1" y="70.9">2</text>
<text x="241.7" y="69.1">1</text>
<text x="241.7" y="71.7">2</text>
<text x="34.9" y="74.2">17</text>
<text x="34.9" y="76.7">18</text>
<text x="42" y="75.3">SHD/SD2</text>
<text x="42" y="77.9">SWP/SD3</text>
<text x="63.1" y="77.9">IO33</text>
<text x="63.1" y="75.3">IO32</text>
<text x="63.1" y="72.8">IO27</text>
<text x="72.5" y="76.7">9</text>
<text x="72.5" y="74.2">8</text>
<text x="95.2" y="77.6" transform="rotate(-90 95.2 77.6)">1</text>
<text x="100.3" y="77.6" transform="rotate(-90 100.3 77.6)">1</text>
<text x="123.5" y="77" transform="rotate(-90 123.5 77)">K</text>
<text x="123.5" y="73" transform="rotate(-90 123.5 73)">A</text>
<text x="207.6" y="73.4">1</text>
<text x="221.1" y="73.4">2</text>
<text x="241.7" y="74.2">3</text>
<text x="241.7" y="76.7">4</text>
<text x="63" y="82.9">GND</text>
<text x="72.5" y="81.8">1*24</text>
<text x="122.4" y="80.9" transform="rotate(-90 122.4 80.9)">1</text>
<text x="69.2" y="100.4">1</text>
<text x="77.6" y="100.4">2</text>
<text x="26.5" y="108">1</text>
<text x="38.6" y="108">2</text>
<text x="42.3" y="108">2</text>
<text x="55.8" y="108">1</text>
<text x="30.4" y="109.1">K</text>
<text x="34.4" y="109.1">A</text>
<text x="95.2" y="109" transform="rotate(-90 95.2 109)">15</text>
<text x="97.8" y="109" transform="rotate(-90 97.8 109)">3</text>
<text x="96.4" y="118.2" transform="rotate(-90 96.4 118.2)">VCC</text>
<text x="157.8" y="118.6">2</text>
<text x="163.7" y="119.8">2</text>
<text x="168" y="119.8">1</text>
<text x="173.9" y="118.6">1</text>
<text x="191.9" y="118.6">1</text>
<text x="197.7" y="119.8">VIN</text>
<text x="208.3" y="119.8">FEED_BACK</text>
<text x="225.7" y="118.6">4</text>
<text x="26.5" y="120.7">1</text>
<text x="30.4" y="121.8">K</text>
<text x="34.4" y="121.8">A</text>
<text x="38.6" y="120.7">2</text>
<text x="42.3" y="120.7">2</text>
<text x="55.8" y="120.7">1</text>
<text x="66.7" y="123.7">2</text>
<text x="75.1" y="123.7">1</text>
<text x="80.7" y="123.7">13</text>
<text x="87.8" y="124.8">3V3OUT</text>
<text x="98.9" y="120.5" transform="rotate(-90 98.9 120.5)">VCCIO</text>
<text x="101.7" y="124.8">TXD</text>
<text x="110.6" y="123.7">20</text>
<text x="140.7" y="125.5" transform="rotate(-90 140.7 125.5)">3</text>
<text x="179.3" y="122" transform="rotate(-90 179.3 122)">1</text>
<text x="185.4" y="121.2" transform="rotate(-90 185.4 121.2)">1</text>
<text x="191.9" y="121.2">3</text>
<text x="191.9" y="123.7">5</text>
<text x="197.7" y="122.3">GND</text>
<text x="197.7" y="124.8">ON_/_OFF</text>
<text x="212.2" y="122.3">OUTPUT</text>
<text x="225.7" y="121.2">2</text>
<text x="231.4" y="125" transform="rotate(-90 231.4 125)">1</text>
<text x="233.3" y="121.2">1</text>
<text x="249.3" y="121.2">2</text>
<text x="80.7" y="128.8">12</text>
<text x="80.9" y="131.3">11</text>
<text x="87.8" y="129.9">USBDM</text>
<text x="100.5" y="129.9">RTS#</text>
<text x="101.4" y="127.4">RXD</text>
<text x="110.6" y="128.8">2</text>
<text x="110.6" y="126.3">4</text>
<text x="110.6" y="131.3">9</text>
<text x="141.8" y="131.4" transform="rotate(-90 141.8 131.4)">3</text>
<text x="179.3" y="130.4" transform="rotate(-90 179.3 130.4)">2</text>
<text x="185.4" y="130.7" transform="rotate(-90 185.4 130.7)">2</text>
<text x="209.6" y="127.4">TAB_(GND)</text>
<text x="225.7" y="126.3">6</text>
<text x="252.7" y="126" transform="rotate(-90 252.7 126)">1</text>
<text x="63.5" y="137.4" transform="rotate(-90 63.5 137.4)">3</text>
<text x="80.7" y="136.4">14</text>
<text x="87.8" y="132.5">USBDP</text>
<text x="87.8" y="137.5">RESET#</text>
<text x="100.3" y="137.5">DSR#</text>
<text x="100.4" y="135">DTR#</text>
<text x="100.5" y="132.5">CTS#</text>
<text x="110.6" y="133.9">1</text>
<text x="110.6" y="136.4">7</text>
<text x="142.6" y="133.7">2</text>
<text x="148.5" y="132.6">2</text>
<text x="231.4" y="137" transform="rotate(-90 231.4 137)">2</text>
<text x="252.7" y="135.5" transform="rotate(-90 252.7 135.5)">2</text>
<text x="37" y="142.5">1</text>
<text x="50.4" y="142.5">2</text>
<text x="54.7" y="142.5">1</text>
<text x="100.1" y="140.1">DCD#</text>
<text x="102.6" y="142.6">RI#</text>
<text x="110.6" y="141.5">5</text>
<text x="110.6" y="139">8</text>
<text x="142.6" y="143.9">1</text>
<text x="148.5" y="142.8">1</text>
<text x="63.5" y="149.5" transform="rotate(-90 63.5 149.5)">2</text>
<text x="98.8" y="147.7">CBUS0</text>
<text x="110.6" y="149.1">17</text>
<text x="110.6" y="146.6">18</text>
<text x="63.5" y="155.2" transform="rotate(-90 63.5 155.2)">2</text>
<text x="98.8" y="152.8">CBUS2</text>
<text x="98.8" y="150.2">CBUS1</text>
<text x="98.8" y="155.3">CBUS3</text>
<text x="110.6" y="151.7">10</text>
<text x="110.6" y="154.2">19</text>
<text x="37" y="160.3">1</text>
<text x="50.4" y="160.3">2</text>
<text x="54.7" y="160.3">1</text>
<text x="63.5" y="167.3" transform="rotate(-90 63.5 167.3)">3</text>
<text x="96.4" y="164.9" transform="rotate(-90 96.4 164.9)">GND_1</text>
<text x="98.9" y="164.9" transform="rotate(-90 98.9 164.9)">GND_2</text>
<text x="95.2" y="170.8" transform="rotate(-90 95.2 170.8)">6</text>
<text x="97.8" y="171.9" transform="rotate(-90 97.8 171.9)">16</text>
</g>
<g font-size="1.8" fill="#808080">
<text x="152.2" y="52.5">U$1</text>
<text x="164.9" y="52.5">HOPERF_RFM95W</text>
<text x="39.6" y="87.4">ESP32-WROOM-32D</text>
</g>
<g font-size="1.4" fill="#808080">
<text x="14.3" y="24">+3V3</text>
<text x="34.9" y="26.6">30</text>
<text x="79" y="29.4">0</text>
<text x="82.4" y="25.1" transform="rotate(-90 82.4 25.1)">+3V3</text>
<text x="106" y="29.5" transform="rotate(-90 106 29.5)">30</text>
<text x="115.7" y="27.7" transform="rotate(-90 115.7 27.7)">30</text>
<text x="30.9" y="33.9">30</text>
<text x="79" y="34.4">5/1.6C</text>
<text x="79.2" y="31.9">4</text>
<text x="136" y="35.2">15/1.5C</text>
<text x="136" y="32.7">10/1.5C</text>
<text x="139" y="31" transform="rotate(-90 139 31)">GND</text>
<text x="184.1" y="32.7">4</text>
<text x="184.4" y="30.1">21</text>
<text x="184.4" y="35.2">N$27</text>
<text x="202.3" y="34.7">SCL/1.5C</text>
<text x="243.4" y="31.2" transform="rotate(-90 243.4 31.2)">+3V3</text>
<text x="27.8" y="37">29/1.6C</text>
<text x="27.8" y="39.5">28/1.6C</text>
<text x="79" y="39.5">19/1.6C</text>
<text x="79.2" y="37">8/1.5C</text>
<text x="121" y="41.3">+3V3</text>
<text x="136.8" y="37.7">9/1.5C</text>
<text x="140.1" y="40.3">3</text>
<text x="184.4" y="40.3">N$23</text>
<text x="184.4" y="37.7">N$25</text>
<text x="202.2" y="37.2">SDA/1.5C</text>
<text x="27.8" y="44.6">27/1.6C</text>
<text x="27.8" y="47.1">26/1.6C</text>
<text x="79" y="42.1">18/1.6C</text>
<text x="79" y="47.1">3</text>
<text x="79" y="44.6">20/1.6C</text>
<text x="98.4" y="46.9" transform="rotate(-90 98.4 46.9)">S1</text>
<text x="99.7" y="46.9" transform="rotate(-90 99.7 46.9)">FSM2JSMAATR</text>
<text x="113.4" y="43.3">GND</text>
<text x="140.1" y="45.4">0</text>
<text x="184.4" y="42.8">N$19</text>
<text x="242.6" y="43.6" transform="rotate(-90 242.6 43.6)">GND</text>
<text x="26" y="52.2">13/1.6C</text>
<text x="79" y="49.7">6/1.6C</text>
<text x="79" y="52.2">7/1.6C</text>
<text x="123.3" y="53.8" transform="rotate(-90 123.3 53.8)">R13</text>
<text x="136.2" y="48.7" transform="rotate(-90 136.2 48.7)">+3V3</text>
<text x="143.8" y="52" transform="rotate(-90 143.8 52)">100nf</text>
<text x="193.4" y="49.2" transform="rotate(-90 193.4 49.2)">GND</text>
<text x="26" y="54.7">12/1.6D</text>
<text x="79" y="54.7">9/1.5C</text>
<text x="79" y="57.3">10/1.5C</text>
<text x="79.2" y="59.8">SDA/1.5C</text>
<text x="104" y="58.3">GND</text>
<text x="123.3" y="57.9" transform="rotate(-90 123.3 57.9)">330</text>
<text x="143.6" y="57.8" transform="rotate(-90 143.6 57.8)">C1</text>
<text x="183.7" y="55.2" transform="rotate(-90 183.7 55.2)">X2</text>
<text x="78.7" y="64.9">15/1.5C</text>
<text x="79" y="62.4">SCL/1.5C</text>
<text x="96.4" y="60.6">+3V3</text>
<text x="140" y="65.2">GND</text>
<text x="79" y="67.4">23/1.5C</text>
<text x="79" y="70">22/1.5C</text>
<text x="97.1" y="70.2" transform="rotate(-90 97.1 70.2)">C15</text>
<text x="102.5" y="70.7" transform="rotate(-90 102.5 70.7)">C4</text>
<text x="125.1" y="70" transform="rotate(-90 125.1 70)">Green</text>
<text x="185.2" y="68.5" transform="rotate(-90 185.2 68.5)">SMA-142-0701-801/806</text>
<text x="197.9" y="71.8">SDA/1.5C</text>
<text x="231.4" y="70">SDA/1.5C</text>
<text x="78.7" y="75.1">25/1.6C</text>
<text x="78.7" y="77.6">24/1.6C</text>
<text x="79" y="72.5">21</text>
<text x="97.1" y="77.6" transform="rotate(-90 97.1 77.6)">100nf</text>
<text x="102.5" y="76.8" transform="rotate(-90 102.5 76.8)">10nf</text>
<text x="198" y="74.3">SCL/1.5C</text>
<text x="231.5" y="72.5">SCL/1.5C</text>
<text x="231.9" y="75.1">+3V3</text>
<text x="125.1" y="81.2" transform="rotate(-90 125.1 81.2)">LED</text>
<text x="222.3" y="80.4">+3V3</text>
<text x="232.2" y="78.1">GND</text>
<text x="79.1" y="86.3" transform="rotate(-90 79.1 86.3)">GND</text>
<text x="96.6" y="85.5">GND</text>
<text x="123.3" y="85.6" transform="rotate(-90 123.3 85.6)">4</text>
<text x="26" y="107.3">Green</text>
<text x="36.4" y="107.6">TX</text>
<text x="63.6" y="102.3" transform="rotate(-90 63.6 102.3)">GND</text>
<text x="70.2" y="102.5">C18</text>
<text x="76" y="102.7">100nf</text>
<text x="85" y="106.8">VBUS/1.3B</text>
<text x="99.3" y="104.8">3V3_OUT</text>
<text x="17.1" y="108.8">CBUS2</text>
<text x="46.3" y="108.8">R14</text>
<text x="50.6" y="108.8">330</text>
<text x="184" y="113.9">VCC</text>
<text x="244.9" y="112.4">D2</text>
<text x="59.7" y="114.9">3V3_OUT</text>
<text x="156.8" y="115.3" transform="rotate(-90 156.8 115.3)">PWRIN/1.4C</text>
<text x="195.7" y="115.4">LM2596SX-5.0_NOPB</text>
<text x="211.4" y="115.4">IC1</text>
<text x="230.6" y="115.3" transform="rotate(-90 230.6 115.3)">+5V/1</text>
<text x="238.9" y="116.5">1N5819HW-7</text>
<text x="17.1" y="121.5">CBUS1</text>
<text x="26" y="120">Green</text>
<text x="36.9" y="120.3">RX</text>
<text x="46" y="121.5">R15</text>
<text x="50.6" y="121.5">330</text>
<text x="62.3" y="125.6" transform="rotate(-90 62.3 125.6)">GND</text>
<text x="65.9" y="125.6">100nf</text>
<text x="73.7" y="125.6">C5</text>
<text x="80.9" y="120.4" transform="rotate(-90 80.9 120.4)">3V3_OUT</text>
<text x="117.1" y="124.6">12/1.6D</text>
<text x="160.2" y="123.3">BLM21PG221SN1D</text>
<text x="170.2" y="124.8">FB1</text>
<text x="237" y="123.1">33uh 12x12</text>
<text x="245.4" y="123.1">L1</text>
<text x="64.4" y="131.6" transform="rotate(-90 64.4 131.6)">0</text>
<text x="71.9" y="129.7">D-/1.1B</text>
<text x="117.1" y="129.7">RTS</text>
<text x="117.1" y="127.1">13/1.6C</text>
<text x="181.4" y="130" transform="rotate(-90 181.4 130)">C16</text>
<text x="182.7" y="130.5" transform="rotate(-90 182.7 130.5)">2.2uf</text>
<text x="187.8" y="130.5" transform="rotate(-90 187.8 130.5)">C17</text>
<text x="189" y="131.4" transform="rotate(-90 189 131.4)">680uf</text>
<text x="249.5" y="128.2" transform="rotate(-90 249.5 128.2)">C3</text>
<text x="71.5" y="132.2">D+/1.1A</text>
<text x="117.1" y="134.7">DTR</text>
<text x="153.5" y="133" transform="rotate(-90 153.5 133)">PWRIN</text>
<text x="235.8" y="133.7" transform="rotate(-90 235.8 133.7)">B340A-13-F</text>
<text x="237" y="133.7" transform="rotate(-90 237 133.7)">D8</text>
<text x="249.5" y="135.6" transform="rotate(-90 249.5 135.6)">220uf 25V</text>
<text x="29.7" y="143.4">RTS</text>
<text x="67.9" y="142.4" transform="rotate(-90 67.9 142.4)">MMBT3904-TP</text>
<text x="180.7" y="140.8">GND</text>
<text x="240.1" y="143.1">GND</text>
<text x="67.9" y="145.9" transform="rotate(-90 67.9 145.9)">Q6</text>
<text x="78.3" y="144.2" transform="rotate(-90 78.3 144.2)">3V3_OUT</text>
<text x="117.1" y="150">CBUS1</text>
<text x="165.4" y="144.9" transform="rotate(-90 165.4 144.9)">GND</text>
<text x="117.1" y="152.5">CBUS2</text>
<text x="29.6" y="161.1">DTR</text>
<text x="68.4" y="166" transform="rotate(-90 68.4 166)">Q7 MMBT3904-TP</text>
<text x="84.9" y="166.5" transform="rotate(-90 84.9 166.5)">IC3 FT231XS-R</text>
<text x="32.2" y="168.8">30</text>
<text x="103.7" y="173.9" transform="rotate(-90 103.7 173.9)">GND</text>
</g>
<g font-size="1.4" fill="#c90d0c">
<text x="133.4" y="148.2" transform="rotate(-90 133.4 148.2)">X1</text>
<text x="134.7" y="148.2" transform="rotate(-90 134.7 148.2)">POWERSUPPLY_DC21MMX</text>
</g>
</svg>
